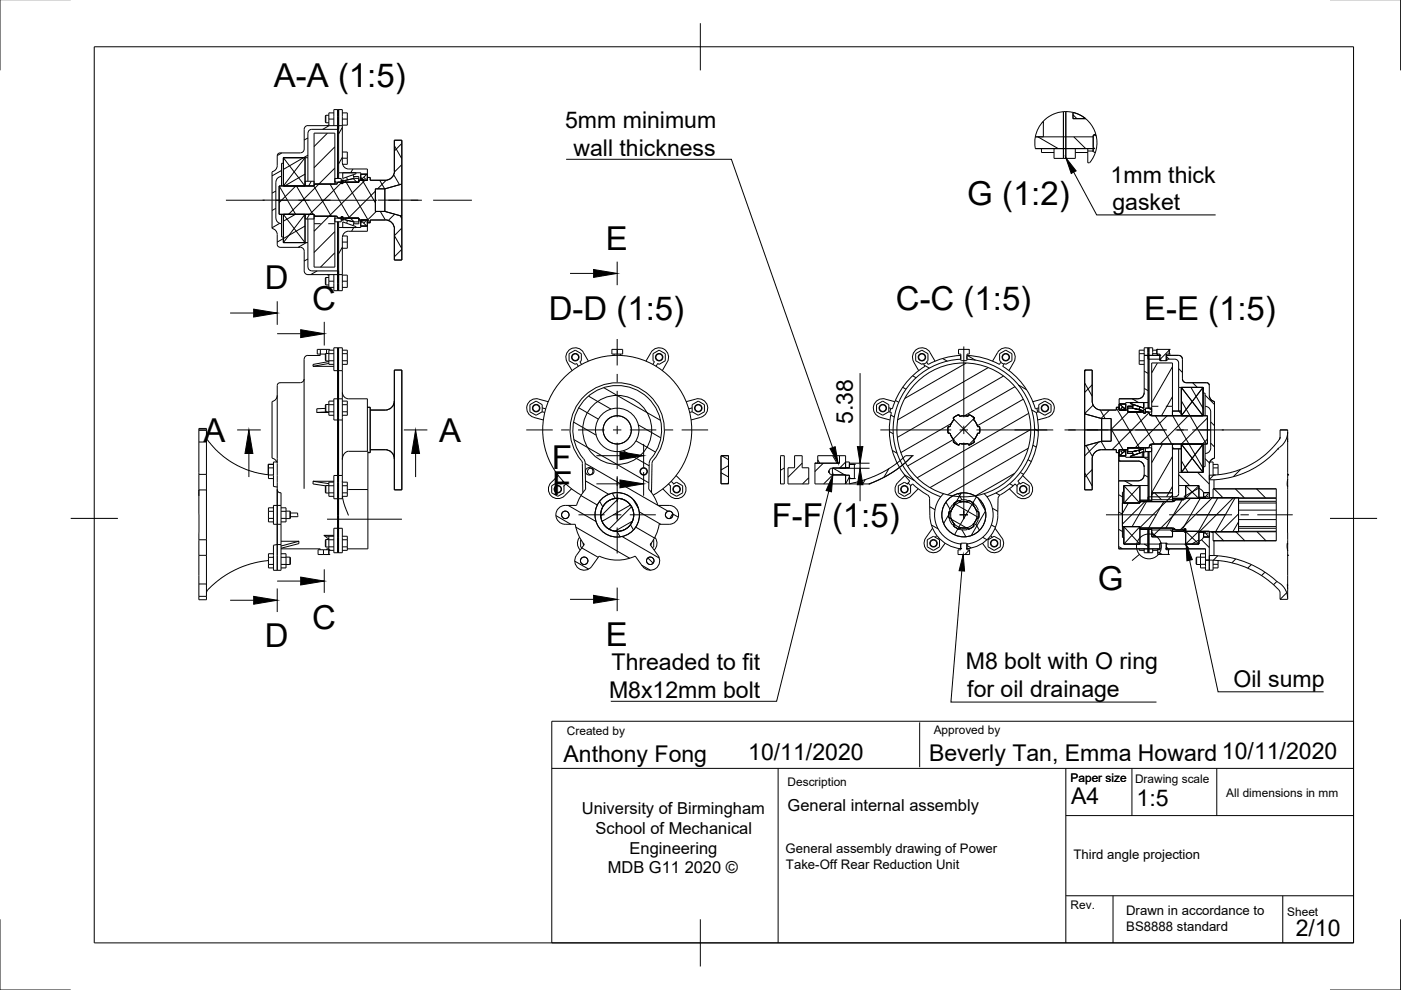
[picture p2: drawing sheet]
<svg xmlns="http://www.w3.org/2000/svg" width="297mm" height="210mm" viewBox="0 0 297 210" stroke-linecap="round" stroke-linejoin="round" font-family="sans-serif">
<!-- layer: Visible -->
<g fill="none" stroke="#000" stroke-width=".21">
<path d="M58.5 38.6v7.6M59.7 37.4v2M59.7 37.4a1.2 1.2 0 0 0-1.2 1.2M60.1 34.6h-.4v2.8M63.7 32.4h-4.3a.6 .6 0 0 0-.6 .6v2.1a1.36 1.36 0 0 1-1.1 1.3v12a1.32 1.32 0 0 1 1.1 1.3v2.1a.6 .6 0 0 0 .6 .6h4.3a.79 .79 0 0 1 .8 .8M64.7 38.4h1.9M64.7 33.4v6M65.3 33.4v5M65.3 26.6h7.3M65.3 28.2v5.2M65.3 33.4h-5.2v6M65.3 26.6a.79 .79 0 0 0-.8 .8v4.2a.79 .79 0 0 1-.8 .8"/>
<path d="M66.6 39.1h.1M66.8 39l-.2 .2M69.1 24.4v1.6M69.1 24.4h.6M69.1 26h.6M69.7 25.2h1.1M69.8 26.5l-.5 .1M70.8 26.6v-3.4h1.8v11.3M70.8 23.9h-1.1l.1 2.6M71 39v-10.8h-4.4v11.2h-7.4v6h7.4v11.2h4.4v-10.8M71 38.6h1.3M71 37.8h1.3v1.1h.4v-.7"/>
<path d="M71.5 38.9l-4.9 .1M71.6 23.2v14.6M71.7 38.6l-.2 .3M71.8 23.2v13.4M71.8 36.6v1.2M71.8 27.4h-5.7a.79 .79 0 0 0-.8 .8M71.8 36.6h4.7v1.6M72.3 38.2h.4M72.6 23.9h1v2.6h-1M72.6 32.2h1v2.6h-1M72.6 25.2h1M72.6 33.5h1"/>
<path d="M72.6 34.5a1.32 1.32 0 0 0 1.3 1.3M72.7 38.2h.1M72.7 38.4l2.4-.6h1v.8h-3.4M73.9 35.8h4v2.4h-1.8M76.5 36.9h1.4M83.6 36.3v-6.6h1.6v9.3M83.6 36.3a1.94 1.94 0 0 1-1.9 1.9h-3.2v-.6h-.6M85.2 39v6.8M85.2 39l-3.6 1M219.5 29h12.3M219.5 29l-.1 1 .1 1.5h12.7l-.4-.2M220.8 31.5v.8h2.7"/>
<path d="M221.2 25.7l-1.1 1.5-.6 1.8M223.5 31.5v2.1h4.5v-2.1M225.5 23.7l-2.1 .5-1.4 .8-.8 .7v3.3M225.5 23.7v9.9M226 23.7l1.5 .1M226 23.7v9.9M226 23.7h-.5M227.5 23.8v1.4h2.7l1.2 1.3 .9 2M227.5 23.8l1.4 .5 1.3 .9-1.3-.9zM228 32.3h2.6M230.6 31.5v3h.4M231.8 28.8h.1"/>
<path d="M231.8 28.8v3.2h-1.2M232 28.5h.1M232 28.5h.3M232 28.5l-.2 .3M232.3 28.5a6.6 6.6 0 0 1-1.3 6M58.5 46.2a1.2 1.2 0 0 0 1.2 1.2M59.7 45.4v2M59.7 47.4v2.8h.4M60.1 45.4v6h5.2M64.5 57.4a.79 .79 0 0 0 .8 .8h7.3M64.5 53.2v4.2M64.7 45.4v6"/>
<path d="M64.7 46.4h1.9M65.3 51.4v5.2a.79 .79 0 0 0 .8 .8M65.3 46.4v5M66.1 57.4h5.7M66.6 47.4h1.4M66.6 45.8h4.9M66.6 45.8h.1M66.6 45.6l.2 .2M69.1 58.8v1.6M69.1 58.8h.6M69.3 58.2l.5 .1M69.6 47.4h1.4"/>
<path d="M69.7 59.6h1.1M69.8 58.3l-.1 2.6h1.1M71 45.8h.1M71 46.2h1.3M71.5 45.8l.2 .4M71.6 47v14.6M71.8 48.2v13.4M71.8 47v1.2M72.3 46.6h.4M72.6 50.3v11.3h-1.8v-3.4M72.6 58.3h1v2.6h-1M72.6 51.3h1"/>
<path d="M72.6 59.6h1M72.6 50h1v2.6h-1M72.7 46.6h.1M72.7 46.2h3.4v.8h-1l-2.4-.5M72.7 46.6v-.7h-.4v1.1h-1.3M73.9 49a1.32 1.32 0 0 0-1.3 1.3M76.1 46.6h1.8v2.4h-4M76.5 46.6v1.6h-4.7M76.5 47.9h1.4M77.9 47.2h.6v-.6h3.2a1.94 1.94 0 0 1 1.9 2M81.6 40v4.8M81.6 44.8l3.6 1"/>
<path d="M81.6 40h-2v4.8h2M85.2 45.8v9.3h-1.6v-6.5M64.5 76.2v27.4M65.3 75.3a.79 .79 0 0 0-.8 .8M66.4 77.7h4.4M67.9 74.1v1.3h-2.6M69 75l.1 1.5M69.1 74.9v1.6M69.1 74.9l-.1 .1M69.1 74.9h.6M69.1 76.5h.6M69.1 60.4h.6"/>
<path d="M69.2 74.1v.8M69.7 76.7l-3.3 .6v.4M69.7 77.1l-3.3 .6M69.7 75h1.1M69.7 76.5h1.1M69.9 74.2v-.1h-2.6v1h1.7M70.8 73.7h1.8v4.9h-1.8zM70.8 74.2h-1.1v3.1h1.1M71.6 73.7v32M71.8 73.7v32M72.6 78.6v6M72.6 75h1"/>
<path d="M72.6 76.5h1M72.6 74.2h1v3.1h-1M83.6 78.5h1.6v25.4h-1.6zM122.9 76.7l.4 .6M123 76.7l.3-.2v-1.5l-1.3-.8-1.4 .8v1.5l1.4 .8 .3-.2 .3 .6M123.7 74.7l1.1 1.9M123.7 74.7a2 2 0 0 0-2.7-.7 2 2 0 0 0-.8 2.7l1.1 1.9M129.7 74.1h2.3v1h-2.3zM130.2 75.1v.3M130.9 74.1v1M131.6 75.1v.3M136.9 76.6a3.8 3.8 0 0 1 2.3-2.8 2 2 0 0 1 2.1 .7 2 2 0 0 1 .2 2.2l-1.1 1.9"/>
<path d="M138.4 77.3l.4-.6-.3-.2v-1.5l1.2-.8 1.4 .8v1.5l-1.4 .8-.3-.2-.3 .6M195.8 77.2l.3 .5a15.8 15.8 0 0 0-6.9 9M196.5 76.8l-.7 .4M196.5 76.8l-.1-.1 .3-.2v-1.5l-1.2-.8-1.4 .8v1.5l1.4 .8 .2-.2 .1 .1M198.2 76.6a3.7 3.7 0 0 0-2.2-2.8 2 2 0 0 0-2.1 .7 2 2 0 0 0-.2 2.2l1.1 1.9M203.2 74.1h2.3v1h-.5l-.1 1.4-1.2-.1v-1.3h-.5zM203.7 75.4h.1M203.7 76.2h.1M203.7 75.4a15.8 15.8 0 0 0-6.9 1.9l-.3-.5M203.7 76.2a15 15 0 0 0-14.2 12.8 15 15 0 0 0 10 16.3M205 76.2a15 15 0 0 1 14.2 12.8 15 15 0 0 1-10 16.3M205 75.4a15.8 15.8 0 0 1 6.9 1.9l.3-.5"/>
<path d="M211.5 74.7a2 2 0 0 1 2.7-.7 2 2 0 0 1 .8 2.7l-1.1 1.9M211.5 74.7l-1.1 1.9M212.2 76.8l.7 .4M212.2 76.7l-.3-.2v-1.5l1.3-.8 1.3 .8v1.5l-1.3 .8-.3-.2v.1M212.3 76.7l-.1 .1M212.9 77.2l-.3 .5a15.8 15.8 0 0 1 6.9 9M241.5 75h1.1M241.5 76.5h1.1M242.6 74.2h-1.1v3.1h1.1M242.6 75.3h3.3M243.4 73.7v11.7M243.4 76.2h2.5"/>
<path d="M243.6 73.7v12.8M244.4 75.3v-1.6h-1.8v9.5M244.4 75h.9M244.4 74.2h.9M245.3 74.1h.1M245.3 75.1h.1M245.3 75.1h.6v1.3M245.3 74.1h2.6M245.3 74.1v1M245.4 75.1v.2M245.9 76.2h.1M245.9 75.3h.1"/>
<path d="M245.9 76.4h.1M245.9 76.4l.1 .1M246 76.5h.1M246 76.5h1.2M247.2 76.5h.1M247.3 76.2h2l.6 .5v5.4M247.3 76.2h.1M247.3 75.3h.1M247.3 76.4h.1M247.3 75.3h2.6M247.3 76.4l-.1 .1M247.9 74.1h.1"/>
<path d="M247.9 75.1h.1M247.9 75.1h-.6v1.3M247.9 74.1v1M249.9 75.3l.5 .2 .3 .6v4.2M249.9 75.3a.79 .79 0 0 1 .8 .8M42.2 91.2v-.4h1.6v.4M42.2 93.7v6.9M42.2 91.2v2.5M42.2 91.2h.1M42.2 93.7h1.6M42.2 91.2h1.6M43.8 91.2v2.5"/>
<path d="M43.8 93.7v6.9M43.8 91.2h.1M43.8 92.6l.4 1 1.5 1.6 1.6 1.5 1.7 1.3 2.1 1.1 1.6 .6 2.1 .6 2.1 .4M56.9 99.2h1.1M57.9 98.5l-1-.1v2.3M58 98.5h-1.1v3h1.1M58.8 83.8a1.49 1.49 0 0 1-1.1 1.4v11.9a1.31 1.31 0 0 1 1 .8M58.8 98h-.8v5.1l.8 .2M64.5 80.3a.83 .83 0 0 1-.8 .8h-4.3a1.2 1.2 0 0 0-.6 1.6v21.1M67.2 87.5h2.5M69 86.6l-1.8 .1v.8M69.1 85.8v1.5"/>
<path d="M69.1 85.8h.6M69.1 87.3h.6M69.3 87.3l-2.1 .2M69.7 85.8h1.1M69.7 87.3h1.1M70.8 85h-1.1v3h1.1M72.6 97.4l.2-1 .8-.7h4.4v8.1M72.6 84.6v4.4M72.6 89v11.8M72.6 84.6h-1.8v4.4h1.8M72.6 85.8h1M72.6 87.3h1"/>
<path d="M72.6 85h1v3h-1M72.6 83.2a1.32 1.32 0 0 0 1.3 1.4M73.9 84.6h4v11.1M77.9 86.4h.6v9.6h-.5M78.5 95.3h3.2a1.94 1.94 0 0 1 1.9 2M83.6 85a1.94 1.94 0 0 1-1.9 1.9h-3.2M112.4 85.8l1.3-.8 1.3 .8v1.5l-1.3 .7-1.3-.7zM113.1 88.5l2.1 .5M114.9 87.3l.6 .2M115 86.5l.7 .2M116.2 85.2l-2-.6a2 2 0 0 0-2.5 1.4 2 2 0 0 0 1.5 2.5M123.5 98.2l.1 6.3"/>
<path d="M123.5 98.2v-.2a10.2 10.2 0 0 1 2.4-15.5 10.1 10.1 0 0 1 12.8 2.5 10.1 10.1 0 0 1-.4 13l-.1 .2M124.1 98.2l.1 5.6M137.6 98.2v5.5l1.1 1.6 .8 1.9M137.6 98.2l.1-.5a9.4 9.4 0 0 0-.1-13.2 9.4 9.4 0 0 0-13.1-.2 9.4 9.4 0 0 0-.6 13.1l.2 .8M138.2 98.2l-.1 6.3M145.5 85.2l2-.6a2 2 0 0 1 2.5 1.4 2 2 0 0 1-1.4 2.5l-2.1 .5M146.7 86.5l-.7 .2M146.7 85.8l1.3-.8 1.4 .8v1.5l-1.4 .7-1.3-.7zM146.8 87.3l-.6 .2M152.9 96.6h1.6v6h-1.6zM165.5 96.6h.8v6h-.8zM168.5 96.6h1.6v2.6h1.4v3.4h-4.4v-3.4h1.4z"/>
<path d="M172.8 98.2h.1M172.8 98.2v4.4h11.5M173.4 98.2v-1.6h5.9v2.7h-3.2l-.4 .6 .4 .7h3.2v2M178 96.6v1.6h-5.2M180.1 98.5h1M181.1 98.5h.1M181.1 98.5v3M185.8 85.8l1.4-.8 1.2 .8v1.5l-1.2 .7-1.4-.7zM188.4 87.3l.3 .1M188.4 86.5l.5 .1M188.7 87.4l.3 .1M188.9 86.6l.3 .1"/>
<path d="M188.9 86.6l-.2 .8M189 87.4a15.8 15.8 0 0 0 3.9 14.6l-.6 .6M189.7 85.2l-2-.6a2 2 0 0 0-2.5 1.4 2 2 0 0 0 1.4 2.5l2.1 .5M193.4 96.6h.1M193.4 96.6a23.5 23.5 0 0 1-9.1 6M193.4 96.6h-1.4l-3.1 2.5-2.7 1.5-2.6 1-3.5 1v-1.9l-3.6-.1 .1-1.4h3.5v-1.2h-.8M201 91.9l.4-.1 .4 .8 .5 .7-.2 .4M201 90.5h.4M201 90.4v1.4M202.1 88.6l.2 .4-.5 .6-.4 .8M202.1 93.7l1.2 .7 .2-.4 .9 .1 .8-.1 .2 .4 1.2-.7M202.1 88.6l1.2-.7 .2 .4 .9-.1 .8 .1 .2-.4 1.2 .7-.2 .4 .5 .6 .4 .8"/>
<path d="M207.3 90.5h.4M207.7 90.4v1.4l-.4 .1-.4 .7-.5 .7 .2 .4M219 85.2l2-.6a2 2 0 0 1 2.5 1.4 2 2 0 0 1-1.4 2.5l-2.1 .5M219.8 86.6l.2 .8M219.8 86.6l-.3 .1M220 87.4h-.3a15.8 15.8 0 0 1-3.9 14.6l.5 .6M220.2 86.5l-.4 .1M220.2 85.8l1.3-.8 1.3 .8v1.5l-1.3 .7-1.3-.7zM220.3 87.3l-.3 .1M230 94.5v9.4h1.6v-7a1.92 1.92 0 0 1 1.9-1.6h3.2v.7h.6M230 87.7v6.8M230 87.7l3.6 1"/>
<path d="M233.6 88.7v4.8M233.6 88.7h2v4.8h-2M233.6 93.5l-3.6 1M237.2 96v20.4h8.9l-.2-.1M237.2 96.4h.1M237.3 86.4h-.6v.5h-3.4l-.8-.2-.5-.5-.4-1v-6.7h-1.6v9.2M237.3 85.7h1.4M237.3 96.7h1.4M238.7 95.3v1.7h4.7M239.1 95.3h-1.8v2.5h4M241.3 97.8h.4l.5 .3 .4 1M241.3 84.6h-4v2.3h1.8"/>
<path d="M241.3 97.7a1.32 1.32 0 0 1 1.3 1.4M242.5 87.1l-2.4-.6h-1v.8h3.4M242.5 94.9v.9h.3v-.9M242.6 83.2a1.32 1.32 0 0 1-1.3 1.3M242.6 83.2l-.4 1-.9 .4M242.6 99.1v1.5M242.8 87.3h1.4M242.8 95.8h1.4M243.4 95.8v1.2M243.4 85.4v1.1M243.4 85.4h-4.7v1.5M243.4 97v5.9"/>
<path d="M243.5 87.3l.4 .7 .3 .2M243.6 95.8v10.3M243.8 94.4h.4M243.8 87.9h.4M244.2 94.1l-.1 .1a.49 .49 0 0 0-.4 .6l-.2 .1M244.2 88.2v-11.2h4.4v11.2M244.2 94.1v12.3M244.2 86.1h1.4M244.2 88.2h11.8v5.9h-11.8M244.2 94.9h-5.1v.9h1l2.4-.6M244.2 86.5h-1.4v1.1h-.3v-.8h.3M247.2 86.1h1.4"/>
<path d="M248.6 94.2h.1M248.6 88.1h.1M248.6 94.1v12.3M248.6 95.2h1.9M248.6 87.2h1.9M249.9 95.2v5M249.9 82.1v5.1M249.9 82.1h5.2v6.1M250.5 82.1v6.1M250.5 94.1v6.1M250.7 80.3l.2 .6 .6 .2M250.7 80.3a.79 .79 0 0 0 .8 .8"/>
<path d="M251.5 81.1h4.3M255.1 94.1v6.1h-5.2M255.1 83.3h.4v2.8M255.5 86.1l.8 .3 .4 .8v7.9l-.4 .8-.8 .3M255.5 94.1v2.1M255.5 86.1v2.1M255.5 96.2v2.7h-.4M255.8 81.1l.4 .2 .2 .3 .1 2.8 .5 .5 .5 .2M255.8 81.1a.6 .6 0 0 1 .6 .6M256.4 83.8a1.32 1.32 0 0 0 1.1 1.3M256.5 98h.7v2.7M257.2 98.5h1.1v2.2"/>
<path d="M257.2 99.2h1.1M257.5 97.1l-.7 .4-.4 .9v7.3h-5M257.5 85.1v12M257.5 97.1a1.32 1.32 0 0 0-1.1 1.3M270.9 95.2l-1.5 1.5-1.5 1.3-3.1 1.8-3.8 1.4-3.6 .5M270.9 95.2h.1M271.2 93.2l-1.2 1.5-1.7 1.7-1.7 1.3-2.4 1.3-3.5 1.3-2.4 .4h-1.9M271.4 92.6l-.2 .6M273 91.6l-.1 .9-.3 .9-.7 .9-1 .9M273 91.6v-.4h-1.6v1.6l-.2 .4M273 91.6v1.3M273 92.9v.6"/>
<path d="M273 93.5v7.2M273 92.9v.8v-.2M42.2 104.3h.1M42.2 104.3v.9M42.2 117.7v6.1M42.2 114.4v3.3M42.2 103.9v10.5M42.2 103.8v.1M42.2 103.8v.5M42.2 100.6v3.2M42.2 103.9h1.6M42.2 114.4h1.6"/>
<path d="M42.2 100.6h1.6M42.2 117.7h1.6M43.8 103.9v10.5M43.8 114.4v3.3M43.8 117.7v6.1M43.8 100.6v3.3M56.9 118.8l-3.6 .7-3.4 1.3-2.9 1.7-3 2.6M56.9 119.7h1.1M56.9 118.2h1.1M56.9 108.4h1.1M56.9 109.9h1.1M56.9 100.7h1.1"/>
<path d="M58 107.7h-1.1v3h1.1M58 117.4h-1.1v3h1.1M58.8 103.8l.3 .6 .5 .1v2.7M58.8 115.5l-.8 .1v5.3h1.6v-5.4M58.8 115.5v5.4M58.8 103.8v11.7M58.8 115.5h.8M59.6 107.2v4M59.6 111.2v4.3M59.6 107.2h-1.6v4h1.6M59.6 116.4h8.3v.2M59.6 114.8h3.8"/>
<path d="M59.6 119.7h1.9M59.6 117.4h1v3h-1M59.6 107.7h1v3h-1M59.6 108.4h1M59.6 109.9l1.9 .1M60.6 108.4h.9M61.5 118.1v1.6M61.5 108.4v1.6M61.5 118.1l-1.9 .1M61.6 108.8h1.5l.1 .8M61.6 109.6h1.5M63.4 114.8l-3.8 1"/>
<path d="M63.4 114.8v.4l-3.8 1M66.4 102v.6l2.6 .4M66.4 102l3.3 .5M66.4 102h4.4M68.6 116.6v1M68.7 113.5l.8 .6M69.1 102.9v1.6M69.1 114.4v1.6M69.1 102.9h.6M69.1 104.5h.6M69.1 114.4h.6M69.1 116h.6"/>
<path d="M69.4 114.1l.3 .1M69.7 116.6h.1M69.7 117.6h.1M69.7 116.4h-.4v.2M69.7 104.5h1.1M69.7 114.4h1.1M69.7 103h1.1M69.7 115.9h1.1M69.7 116.7h1.1M69.7 116.6h-2.3v1h2.3M70.8 100.8h1.8v4.9h-1.8zM70.8 112h1.8v5.2h-1.8z"/>
<path d="M70.8 113.5h-2.1l1 .2M70.8 102.2h-1.1v3h1.1M70.8 113.7h-1.1v3.9M71.6 105.8v11.4M71.6 105.7v.1M71.8 105.8v11.4M71.8 105.7v.1M72.6 102.1l1 .1v3h-1M72.6 104.5h1M72.6 114.4h1M72.6 103h1M72.6 115.9h1"/>
<path d="M72.6 113.7h1v3h-1M72.6 105.2l.4 1.7 .9 2.4M73.6 103.8h4.4M78 103.8v12.6h-4.4M116.9 102.3a2 2 0 0 0 0 2.8 2 2 0 0 0 2.8 0M118.4 100.8l-1.6 1.5M119 102.7l-.7-.5-1.3 .8v1.5l1.3 .7 1.3-.7v-1.5M119.4 102l-.5 .6M120 102.6l-.5 .5M121.2 103.6l-1.5 1.5M122.9 113.9l-.1 .1a2 2 0 0 0 .2 2.6M123.1 114.4v1.5l.3 .2"/>
<path d="M123.1 114.4h.1M123.6 115.1l.2 .5M123.7 115.3l.1 .2M124.2 103.7l-1.2 1.6-.8 1.9h-2.4a2 2 0 0 0-1.9 2 2 2 0 0 0 2 2h2.1l.8 2.5 1.1 1.7-1.7 2.3a2 2 0 0 0 .5 2.8 2 2 0 0 0 2.8-.4l1.5-2.2M127 117.9a9 9 0 0 0 7.7 0M137.8 115.5l1.7 2.2a2 2 0 0 1-.5 2.8 2 2 0 0 1-2.8-.4l-1.5-2.2M138 115.3l-.1 .2M138.1 115.1l-.1 .5M138.6 114.4v1.5l-.3 .2M138.6 104.9l-.1 .1M138.6 104.9a15.8 15.8 0 0 0 4.4-23.9 15.8 15.8 0 0 0-24.3 .1 15.8 15.8 0 0 0 4.5 23.9M138.8 113.9l.1 .1a2 2 0 0 1-.2 2.6"/>
<path d="M139.5 107.2h2.4M139.7 111.2h2.2M139.8 111.2l-.6 1.9-1.4 2.3M140.5 103.6l1.5 1.5M141.7 102.6l.5 .5M141.9 107.2a2 2 0 0 1 2 2 2 2 0 0 1-2 2M142.3 102l.6 .6M142.7 102.7l.7-.5 1.3 .8v1.5l-1.3 .7-1.3-.7v-1.5M143.3 100.8l1.6 1.5M144.9 102.3a2 2 0 0 1 0 2.8 2 2 0 0 1-2.9 0M180.1 101.5h1M181.1 101.5h.1"/>
<path d="M184.3 102.6h.1M191.9 100.8l-1.6 1.5a2 2 0 0 0 0 2.9 2 2 0 0 0 2.9 0l1.5-1.6M192.5 102.7l-.8-.5-1.2 .8v1.5l1.2 .8 1.4-.8v-1.5M192.5 102.4l.6 .6M193 103.1l.5-.5 2.5 2a1.39 1.39 0 0 1 1.1 1.2M196.6 114.4l1.3-.7 1.3 .7v1.5l-1.3 .8-1.3-.8zM197.1 105.8l.2 4.8 .6 1.8 .7 1.1M197.7 112l-1.4 2a2 2 0 0 0 .5 2.8 2 2 0 0 0 2.7-.4M198.6 113.6a7.5 7.5 0 0 0 5.2 2.7h-.1M198.6 113.6l-.3 .3M198.6 113.5v.1M199.1 114.1l-.1 .2"/>
<path d="M199.5 105.3a6.2 6.2 0 0 0 4.2 10M200.1 104.7l-.6 .6M200.4 115.2l-.9 1.2M201.3 110.1l.7 1.2 .4-.2M201.3 108.2l.4 .2v1.5l-.4 .2M202 107l.4 .2M202 107l-.7 1.2M202.4 111.1l1.2 .8 .1 .4h1.4M202.4 111.2l-.2 .3 1.2 .7 .2-.3h1.5M202.4 107.2l-.8 1.3h-.4l-.1 .7 .1 .7h.4l.8 1.3M203.6 106.5l-.2-.4-.6 .3-.6 .4 .2 .4M203.6 106v.5"/>
<path d="M203.7 106.4l-1.3 .8M203.7 115.3h.1M203.7 116.3h.1M203.7 115.3h1.3v1.3h.6v1h-2.5v-1h.6zM205 116.3h-.1M205 115.3h.1M205 116.3h.1M205 106v.5M205 111.9v.4M205.1 106.4l1.3 .8 .3-.2M205.1 106h-1.4M205.1 106.5l.2-.4 1.2 .7-.2 .4 .8 1.3"/>
<path d="M205.1 106.5h-1.5M206.7 107l.7 1.2M207.1 108.5h.4l.1 .7-.1 .7h-.4M207.1 109.9l-.8 1.3 .2 .3-1.2 .7-.2-.3M207.4 108.2l-.3 .2v1.5l.3 .2M207.4 110.1l-.7 1.2-.4-.2-1.2 .8M208.7 104.7a6.2 6.2 0 0 1 1.5 6.5 6.2 6.2 0 0 1-5.2 4.1M209.5 114.4l1.3-.7 1.3 .7v1.5l-1.3 .8-1.3-.8zM209.5 114.1l.2 .2M210.1 113.5v.1M210.1 113.6a7.4 7.4 0 0 1-5.2 2.7M210.1 113.6l.3 .3"/>
<path d="M211 112l1.4 2a2 2 0 0 1-.4 2.8 2 2 0 0 1-2.8-.4l-.9-1.2M215.2 102.6l.5 .5M215.2 102.6l-2.5 2a1.39 1.39 0 0 0-1.1 1.2l-.2 4.8-.6 1.8-.7 1.1M216.2 102.4l-.6 .6M216.2 102.7l.7-.5 1.3 .8v1.5l-1.3 .8-1.3-.8v-1.5M216.8 100.8l1.6 1.5a2 2 0 0 1 0 2.9 2 2 0 0 1-2.9 0l-1.5-1.6M237.2 102h4.1M238 111.6h3.7v3.8M238.3 111.6v3.8h7.6M238.3 104.3h-.3v9.7h.3M241.5 116.4v.3h1.1M241.7 112h7.1l.4 .4"/>
<path d="M241.7 112.3h2.5M241.7 106.1h2.5M241.7 102.9v3.8h-3.7M242.6 100.6a1.32 1.32 0 0 1-1.3 1.4M242.6 100.6l-.4 1-.9 .4M242.6 116.4v.8h1.8v-.8M243.4 112.3v4.9M243.4 102.9v3.2v-.8h6.1l.4-.5v-1.9M243.4 102.9h-5.1v3.8M243.6 112.3v4.9M244.2 104.5h4.4M244.2 112v1.8h4.4v-1.8"/>
<path d="M244.2 112.4h6.8v.3h-2.4M244.4 116.7h1M245.4 116.4v1.2h2.3M245.9 115.3h.1M245.9 115.3v1.3h-.5M246 115.2h.1M246 115.2h1.2M246 115.2l-.1 .1M247.2 115.2h.1M247.2 115.2l.1 .1M247.3 116.3l-.2 .1h8.5v4.5h1.6v-2.1M247.3 115.3h.1"/>
<path d="M247.3 115.3v1.3h.4M247.7 117.6h.1M247.7 116.6h.1M247.7 116.6v1M248.6 105.7h2.4v.3h-6.8M248.6 112.3h.1M248.6 106h.1M248.6 112.2h.5M248.6 106.1h.5M249.2 106l-.5 .4h-7M249.9 102.9h4.3v2.8M249.9 100.2v2.7"/>
<path d="M251 112.6h.1M251.4 112.7h5v8.2M251.4 102.9v2.9h-.4M251.4 105.1h-.3v.7M251.4 112.8h-.3v-.7h.3v3.3M253.7 118.1v1.6M253.7 119.7h.8M253.7 118.1h1.9M254.2 103.6l.6 .3 .4 .6M254.2 112.7v2.7h-6.9M254.2 112.9h1M254.2 105.4h1"/>
<path d="M254.5 119.6h1.1M255.2 113.8l-.4 .6-.6 .4M255.2 104.5h1.2M255.2 113.8h1.2M255.2 104.5v1.2M255.2 112.7v1.1M255.6 118.8h1.8l2.8 .3 3.7 1.1 3.7 1.9 2.4 1.9a3.1 3.1 0 0 1 1.4 1.5v1.6h1.6v-.2M255.6 117.4h-1.1v3h1.1M256.4 105.6h14.2M256.4 112.7h14.2M256.4 117.8h1M256.4 101.7h1"/>
<path d="M256.8 112.7l.4 .2M257.2 105.4l-.4 .2M257.2 100.7h.5M257.2 105.6v-2h13.4v2M257.2 112.7v2h13.4v-2M257.2 119.6h1.1M257.4 117.8l2.5 .2 2.7 .7 2.5 .9 2.4 1.3 4.4 3.3 .8 1.2 .3 1.5M257.4 101.7v1.9M257.4 114.7v3.1M258.3 118.8v1.6h-1.1M262.6 112h8M262.6 112.6h8"/>
<path d="M262.6 111.6h8M262.6 110.2h8M262.6 108.2h8M262.6 106.7h8M262.6 106.3h8M262.6 105.7h8M262.6 105.6v7.1M270.6 105.6v.1M270.6 105.7v.6M270.6 106.7v1.5M270.6 108.2v2M270.6 110.2v1.4"/>
<path d="M270.6 112v.6M270.6 112.6v.1M270.6 106.3v.4M270.6 111.6v.4M273 117.6v6.6M273 116.8v.8M273 115.4l-.1-.2 .1 1.6M273 103v12.4M273 101.5v1.6v-.1M273 100.7v.8M273 100.7h.1M273 100.6v.1"/>
<path d="M273 101.5v1.5M273 117.6v.1M273 115.4v1.4M273 100.6h.1M273 117.7h.1M42.2 126.4v.8h1.6v-.8M42.2 123.8v2.6M42.2 123.8h1.6M42.2 126.4h1.6M43.8 123.8v2.6M44.1 125.1l-.3 .7M273 125v1.9"/>
<path d="M273 124.2v-.3v1.1M273 124.2v.8"/>
<circle cx="122" cy="75.7" r=".79"/>
<circle cx="122" cy="75.7" r=".69"/>
<circle cx="139.8" cy="75.7" r=".69"/>
<circle cx="139.8" cy="75.7" r=".79"/>
<circle cx="195.5" cy="75.7" r=".79"/>
<circle cx="195.5" cy="75.7" r=".69"/>
<circle cx="213.2" cy="75.7" r=".69"/>
<circle cx="213.2" cy="75.7" r=".79"/>
<circle cx="113.7" cy="86.5" r=".79"/>
<circle cx="113.7" cy="86.5" r=".69"/>
<circle cx="124.9" cy="99.9" r=".79"/>
<circle cx="125.3" cy="100" r=".69"/>
<circle cx="130.9" cy="91.1" r="7.3"/>
<circle cx="130.9" cy="91.1" r="3"/>
<circle cx="130.9" cy="91.1" r="4.6"/>
<circle cx="136.5" cy="100" r=".79"/>
<circle cx="136.5" cy="100" r=".69"/>
<circle cx="148.1" cy="86.5" r=".69"/>
<circle cx="148.1" cy="86.5" r=".79"/>
<circle cx="187.2" cy="86.5" r=".79"/>
<circle cx="187.2" cy="86.5" r=".69"/>
<circle cx="204.4" cy="91.1" r="14.2"/>
<circle cx="221.5" cy="86.5" r=".69"/>
<circle cx="221.5" cy="86.5" r=".79"/>
<circle cx="118.3" cy="103.7" r=".79"/>
<circle cx="118.3" cy="103.7" r=".69"/>
<circle cx="119.9" cy="109.2" r=".79"/>
<circle cx="123.9" cy="118.9" r=".79"/>
<circle cx="130.9" cy="109.2" r="4.7"/>
<circle cx="130.9" cy="109.2" r="3.5"/>
<circle cx="137.9" cy="118.9" r=".79"/>
<circle cx="141.9" cy="109.2" r=".79"/>
<circle cx="143.5" cy="103.7" r=".69"/>
<circle cx="143.5" cy="103.7" r=".79"/>
<circle cx="191.8" cy="103.7" r=".79"/>
<circle cx="191.8" cy="103.7" r=".69"/>
<circle cx="197.9" cy="115.2" r=".79"/>
<circle cx="197.9" cy="115.2" r=".69"/>
<circle cx="204.4" cy="109.2" r="4.7"/>
<circle cx="210.8" cy="115.2" r=".69"/>
<circle cx="210.8" cy="115.2" r=".79"/>
<circle cx="216.9" cy="103.7" r=".69"/>
<circle cx="216.9" cy="103.7" r=".79"/>
</g>
<!-- layer: Reference -->
<g fill="none" stroke="#000" stroke-width=".21">
<path d="M60.1 33.4v6M60.1 33.4l4.6 6M60.1 39.4h4.6M60.1 33.4h4.6M64.7 33.4l-4.6 6M64.7 33.4v6M73.5 37.5l.2 .7M74.9 37.1l-1.4 .4M74.9 37.1l.2 .7-1.4 .4M74.9 37.1l.6-.3v-.2h-2.8v1.2l.8-.3M75 37.4h1.1v1.2h-2.8v-.4h.4M76.5 36.9h1.4v1.3h-1.4z"/>
<path d="M76.6 38.1h.5M76.6 37.6v.5M77.1 37.6l.4 .4M77.7 37.1l-1.1 1M47.9 42.5h8.2M58.5 42.5h2.4M60.1 45.4v6M60.1 45.4h4.6M60.1 51.4h4.6M60.1 45.4l4.6 6M63.3 42.5h2.3M64.7 45.4v6"/>
<path d="M64.7 45.4l-4.6 6M68 42.5h11.9M73.5 47.3l-.8-.3v1.3h2.8v-.3l-.6-.2M73.5 47.3l1.4 .5M73.7 46.7l-.4-.1v-.4h2.8v1.2h-1.1M73.7 46.7l1.4 .4-.2 .7M73.7 46.7l-.2 .6M76.5 46.6h1.4v1.3h-1.4zM76.6 46.8v.5M76.6 46.8l1.1 1M76.6 46.8h.5M77.5 46.9l-.4 .4"/>
<path d="M82.3 42.5h2.4M87.1 42.5h2.4M91.8 42.5h8.3M215.1 91.2h8.2M225.7 91.2h2.4M230.5 91.2h2.3M235.2 91.2h11.9M237.3 85.7h1.4v1.2h-1.4zM237.3 95.3h1.4v1.4h-1.4zM237.5 85.8l1.1 1M237.6 95.6l.4 .4M238 86.8h.6"/>
<path d="M238 86.3l-.4 .4M238 95.5h.6M238.6 86.3v.5M238.6 95.5v.5M238.6 95.5l-1.1 1M240.2 86.1h-1.1v1.2h3.4v-.2l-.6-.2M240.3 85.8l-.6-.3v-.2h2.8v1.2l-.8-.3M240.3 85.8l1.4 .4M240.3 85.8l-.2 .7 1.4 .4M241.5 95.5l.2 .5M241.5 95.5l-1.4 .3 .2 .7M241.5 86.9h.4"/>
<path d="M241.7 96l.8-.2v1.2h-2.8v-.3l.6-.2M241.7 96l-1.4 .5M241.7 86.2l-.2 .7M241.9 95.3l-.4 .2M241.9 95.3l.6-.1v-.3h-3.4v1.3h1.1M241.9 86.9v.4M241.9 94.9v.4M242.2 95.9v1.1M249.5 91.2h2.4M250.4 82.1v6.1M250.4 94.2v6M250.4 94.2h4.7"/>
<path d="M250.4 94.2l4.7 6M250.4 82.1l4.7 6.1M250.4 82.1h4.7M250.4 88.2h4.7M250.5 94.2v6l4.6-6M254.3 91.2h2.3M255.1 94.2l-4.7 6M255.1 82.1v6.1M255.1 94.2v6M255.1 82.1l-4.7 6.1M255.1 82.1l-4.6 6.1v-6.1l4.6 6.1M259 91.2h8.3"/>
<path d="M238.3 103v3.7M238.3 111.7v3.7M238.3 103l3.4 3.7M238.3 106.7h3.4M238.3 103h3.4M238.3 111.7h3.4M238.3 111.7l3.4 3.7M238.3 115.4h3.4M241.7 103v3.7M241.7 111.7v3.7M241.7 103l-3.4 3.7M241.7 111.7l-3.4 3.7"/>
<path d="M250.4 100.2h4.7M251.4 103h2.8M251.4 115.4h2.8M251.4 112.7l2.8 2.7M251.4 112.7h2.7l-2.7 2.7M251.4 103v2.7M251.4 112.7v2.7M251.4 103l2.7 2.7M254.2 103v2.7h-2.8M254.2 112.7v2.7M254.2 103l-2.8 2.7M255.2 112.7h1.2v1.2h-1.2z"/>
<path d="M255.2 104.5h1.2v1.2h-1.2zM255.4 112.8l.8 .9M255.4 112.8h.4M255.4 105.1v.4M255.4 112.8v.4M255.4 105.5h.4M255.8 105.1l.3 .3M256.1 112.9l-.3 .3M256.2 104.7l-.8 .8"/>
</g>
<!-- layer: Border -->
<path d="M0 -.1v15M297 -.1v15M20 9.9h267v190h-267zM148.5 4.9v10M15 109.9h10M282 109.9h10M0 194.9v15h15M148.5 194.9v10M297 194.9v15h-15" fill="none" stroke="#000" stroke-width=".21"/>
<!-- layer: TitleBlock -->
<path d="M117 152.9h170v47h-170zM195 153.2v9.5M117 162.9h170M165 162.9v37M226 172.9h61M226 162.9v37M240 162.9v10M258 162.9v10M226 189.9h61M236 189.9v10M272 189.9v10" fill="none" stroke="#000" stroke-width=".21"/>
<!-- layer: Center Lines -->
<g fill="none" stroke="#000" stroke-width=".21">
<path d="M55.7 42.4h14.4M80.1 42.4h8.6M130.9 71.9v5.6M130.9 79.3v1.8M204.3 73.5v15M111.6 91.2h5.6M119 91.2h1.8M122.6 91.2h5.6M130 91.2h1.7M130.9 82.9v5.6M130.9 90.3v1.7M130.9 93.8v5.7"/>
<path d="M133.5 91.2h5.6M140.9 91.2h1.8M144.5 91.2h5.6M186.6 91.2h15.1M203.5 91.2h1.7M204.3 90.3v1.7M204.3 93.8v16.3M207 91.2h15M226.5 91.2h13.7M240.7 91.2h6.7M249.2 91.2h1.8M252.8 91.2h6.7"/>
<path d="M69.3 110.1h15.9M122.7 109.1h5.5M130 109.1h1.7M130.9 101v9.4M130.9 111.8v5.6M133.5 109.1h5.5M203.5 109.1h1.7M234.5 109.1h10.7M247.9 109.1h13.3M263 109.1h1.8M266.6 109.1h7.5"/>
</g>
<!-- layer: Hatching -->
<g fill="none" stroke="#000" stroke-width=".21">
<path d="M59.2 39.4l3.5 6-2.6 1.5M59.7 36.1l-2 1.2M59.7 32.4l-.9 .6M62.7 39.4l-3.5 3.6M62.9 39.4l3.4 6M64.7 36.9l-4.4 2.5M65.3 29.2l-.8 .5M65.3 32.9l-5.2 3M66 38.4l-.6 1M66.5 39.4l3.7 6.4M69.4 28.3l-2.8 2.8M69.8 26.6l-1.4 .8"/>
<path d="M70 39l4.1 7.2M71 31.2l-4.4 4.4M71 35.7l-9.8 9.7M71 38.5l.2 .1M72.6 27l-.8 1.4M72.6 33.4l-.8 1.4M72.7 38.4l-7 7M73.4 38.6l5 8.6M74.8 35.8l-.4 .8M74.9 37.9l.8 .7M76.5 37.8l.8 .4M76.8 38.2l2.8 4.8"/>
<path d="M77.4 38.2l-10.8 10.8M77.9 36.9h.1M78 37.6l-.1 .1M80.5 38.2l1.1 1.8M81.9 38.2l-1.8 1.8M83.5 37l1.2 2.2M83.6 30.9l1.6 2.7M85.2 30.4l-1.6 1.6M85.2 34.9l-1.6 1.6M220 29l4.4 2.5M221 25.9l.2 .1M227.5 24.4l.8 .8"/>
<path d="M227.7 29l2.5 2.5M229.9 24.9l-.3 .3M231.6 32l.6 .4M232 28.6l.4 .2M58.5 40.5l-.8 .5M58.5 44.2l-.8 .4M59.3 47.4l-1.6 .9M64.7 47.9l-5.9 3.4M64.9 51.4l-1.7 1M65.3 54.9l-.8 .5M65.6 45.4l-.6 1M67.2 57.4l-1.3 .8"/>
<path d="M71 49.1l-4.4 4.4M71 53.6l-3 3M72.6 52.4l-.8 1.4M74.3 46.2l.8 .9M75 48.2l-.5 .8M79.6 40.5l-5.7 5.7M79.8 44.8l-1.9 1.9M80.6 44.8l1.1 1.8M83.6 49.9l1.6 2.8M83.7 45.4l-1.4 1.4M84.8 45.8l.4 .5M85.2 48.4l-1.6 1.6"/>
<path d="M85.2 52.9l-1.6 1.6M193.5 79.7l.7 .4M196 77.4l1.1 .7M199.9 76l1 .6M204.9 77l-13.1 7.5M205.1 75.4l1.7 1M205.4 74.1l.1 .1M209.5 77.9l-19.2 11.1M212.8 79.7l-22.6 13M230.2 78.5l-.2 .2M242.6 78.7l.8 .5M243.2 75.4l.2 .1"/>
<path d="M245.4 77l-1.2 2M247.3 75.5l.6 .7M247.9 74.2l-2 2M248.6 77.8l-4.4 7.6M249.9 78.2l.8 .8M121.6 89.5l4.8 2.8M121.7 93.2l15.9 9.2M122.7 86.5l4.2 2.4M124.1 98.2l17.5 10.2M124.8 84l4.8 2.8M128 82.2l12 6.9M132.1 95.6l5.5 3.2"/>
<path d="M134.8 93.5l4.2 2.4M135.3 90.1l4.8 2.7M153 96.6l1.5 .9M154.5 98.7l-1.6 .9M166.3 99.2l-.8 .5M170.1 98.2l-3 3M173.4 97.5l.4 .7M174.6 98.2l-1.8 1.8M176.5 99.2l2.7 1.5M176.6 96.6l.9 1.6M179.3 98l-1.3 1.3M188.5 99.3l-1.1 1.9"/>
<path d="M188.6 91.5l.8 .5M188.9 88l.7 .4M189.2 95.5l1 .6M189.8 84.9l.7 .4M191.4 82.1l.7 .4M201.7 89.8l-10.7 6.2M202.1 93.2l-9.7 5.6M202.2 88.9l4.3 4.3M202.2 88.5l-.1 .1M202.2 93.4l1 1M206.1 88.2l.5 .5M206.6 88.6l-4.5 4.5"/>
<path d="M206.8 92.9l-1.4 1.4M215.2 82l-10.7 6.2M215.9 81.6l1.7 1M217 84.6l-9.8 5.7M218 97.5l.7 .4M218 95.1l-17.1 9.8M218.1 87.6l-23.7 13.7M218.5 91.1l-21.3 12.3M218.7 86.9l1 .6M219 94.4l.7 .4M219.3 90.9l.8 .5M230 87.6l.1 .2"/>
<path d="M230 81.3l1.6 2.7M230.3 94.5l1.3 2.3M231.6 81.6l-1.6 1.6M231.6 99.6l-1.6 1.5M231.8 85.9l-1.8 1.8M232.9 93.8l-2.9 2.8M233.3 86.9l1 1.9M233.4 93.6l1.1 1.7M235.2 87l-1.8 1.7M235.6 90.9l2.5 4.4M236.7 86.5l4.9 8.4M237.3 97.6l.2 .2"/>
<path d="M238.7 86.8l-.3 .2M239.3 87.3l-3.7 3.8M240.1 84.6l1.3 .8M240.9 87.3l3.9 6.9M242.5 97l.9 .5M242.6 82.4l.8 .4M243.5 86.6l.7 .3M243.6 87.5l-7.8 7.8M245 88.2l3.4 6M246.5 94.2l-2.3 3.9M247.5 88.2l-6.8 6.7M248.6 84.1l-2.3 4.1"/>
<path d="M248.6 96.8l-4.4 7.6M248.6 94.8l.3 .4M248.6 88.2l6.5 11.1M249.9 87.2l.6 .5M250.5 97.7l1.4 2.5M250.5 85l5.3 9.2M251.9 88.2l-5.9 6M252.5 82.2l2.6 4.4M252.9 81.2l1 1M255.5 97.2l.9 1M255.5 83.8l2 2M256 88.2h.1"/>
<path d="M256 93.1l-1.1 1.1M256 88.6l-5.6 5.6M256.7 94l.8 .8M256.7 89.5l.8 .7M263.1 99.5l-1.6 1.6M271.4 91.2h.1M117.9 109.3l3.1 1.9M120.5 107.2l5.9 3.4M121.9 119l2.9 1.7M122.1 111.8l11.4 6.6M123.2 105.1l3.4 2M123.4 116.2l3.4 2"/>
<path d="M124.1 102l5 2.8M127.1 106.3l.7 1.2M129.8 104.6l.7 1.1M130.8 112.7l.7 1.1M131.2 105.7l-3.8 3.8M131.9 113.7l7.9 4.6M133.7 107.1l-6.1 3.4M133.7 111.2l.6 1.1M133.9 107.4l-4.8 4.8M134.1 110.5l-3.7 2.1M134.2 105.9l1.2 2M134.8 111.8l3.9 2.3"/>
<path d="M135.5 108.5l4.6 2.7M136.1 119.8l1.8 1.1M137.4 118.3l1.1 1.1M142.6 108.9l-.6 1M142.6 109l1.2 .6M152.9 100.2l1.6 .9M154.5 102.4l-.3 .1M171.5 101.3l-1.3 1.3M176.6 100.6l-2 2M179.3 102.5l-.2 .1M180.1 101.2l-.8 1.4M180.1 101.3l.3 .2"/>
<path d="M183.5 101.7l-.6 .9M191.7 100.7l2.2 1.2M197.1 107.4l1.1 .7M197.5 111.3l1.4 .8M200.6 106.5l.8 1.4M201.2 109.8h.1M201.7 110.1l3.2 1.8M202.3 106.7l5.2 3M203.2 104.6l.7 1.4M203.8 104.5l-3.7 6.5M203.9 112.3l.9 1.5M205 115.6l.9 .6"/>
<path d="M205.3 112.1l.1 .1M205.6 116.6l-1 1M206.9 111.1l.8 1.3M207 105.3l-4.6 8.1M207.4 105.7l1.5 2.6M208.3 113.9l1 .5M208.9 108.3l-3 5.2M210.2 111.3l.9 .5M210.4 107.8l1.2 .6M211.1 104.5l.9 .5M214.1 102.6l.7 .4M215.2 100.3l-8.3 4.8"/>
<path d="M216.3 100.2l.7 .4M230 100.3l1.6 2.8M237.2 115.9l.8 .4M237.2 112.2l.8 .5M237.2 108.6l.8 .4M237.2 104.9l.8 .5M238.4 102l1.8 .9M239.2 106.7l-1.2 2.1M242.6 115.4l.8 .4M242.6 100.7l.8 .4M242.7 106.4l-4.7 4.7M243.2 106.1l-3.2 5.5"/>
<path d="M244.2 112.9l.9 .9M244.6 104.5l-.4 .4M244.8 104.5l1.5 1.5M245.4 117l1 .6M246.7 106.4l-3.4 5.9M247.3 116l.4 .3M248.2 112.4l.4 .4M248.6 105l-6.9 6.9M248.6 103.2l-1.3 2.1M249.9 100.6l2.3 2.3M250.4 105.7l.3 .3M250.6 106l-3.4 6"/>
<path d="M251.2 115.4l1 .9M252.4 105.7l-8.1 8.1M253.9 100.2l2.5 2.4M254.2 103.5l-2.8 1.6M254.2 114.5l-1.5 .9M254.5 105.7l-3.9 6.7M254.7 114.4l1.7 1.7M255 105.5l.1 .2M257 105.6l-6.8 6.8M257.3 100.7l-.9 1M257.4 103.6l1.9 2M257.5 112.7l1.9 2"/>
<path d="M258.2 117.8l-.9 1M258.2 105.6l-4.1 7.1M261.5 105.6l-7.1 7.1M261.9 105.6l-4.2 7.1M261.9 103.6l1.9 2M262 118.5l-.8 .8M262 112.7l1.9 2M262.6 109l-3.8 3.7M262.6 110.7l-1.2 2M265.3 119.7l-.8 .8M266.4 103.6l1.9 2M266.5 112.7l1.9 2"/>
<path d="M268.2 121.3l-.7 .7M270.7 123.3l-.7 .7M272.8 125.7l-1.4 1.4"/>
</g>
<!-- layer: Annotations -->
<g fill="none" stroke="#000" stroke-width=".21">
<path d="M120 33.8h35.1l21.4 61.1M227.6 36.5l4.9 9.1h25.2M120.9 58h5M130.9 55.5v5M48.8 66.4h5M58.8 70.8h5M58.8 63.9v5M68.7 68.2v5.1M50.3 91.2h5M52.8 96.2v4.9M85.6 91.2h5M88.1 96.2v4.9"/>
<path d="M126.4 96.6h5M136.5 94.1v5M126.4 102.6h5M136.5 100.1v5M175.7 104.1l-11 44.6h-35.2M241.6 117.6l-1.6 1.3M252.2 118.8l6.1 27.9h22.3M48.8 127.3h5M58.8 123.2h5M58.8 124.8v5M68.7 120.7v5M120.9 127.1h5"/>
<path d="M130.9 124.6v5M203.9 121l-2.3 27.9h43.6"/>
<circle cx="243.6" cy="115.8" r="2.64"/>
</g>
<g fill="#000" stroke="#000" stroke-width=".21">
<path d="M226 33.4l2.2 2.8-1.1 .6zM125.9 57.1l5 .9-5 .8zM53.8 65.5l5 .9-5 .8zM63.8 69.9l4.9 .9-4.9 .8zM52.8 91.2l.8 5h-1.7zM88.1 91.2l.8 5h-1.6zM131.4 95.8l5.1 .8-5.1 .9zM176 95.1l1.1-.4 .6 3.5zM131.4 101.8l5.1 .8-5.1 .8zM176.6 100.7l-.3 3.6-1.1-.3zM251.5 115.4l1.3 3.3-1.1 .2zM53.8 126.4l5 .9-5 .8z"/>
<path d="M63.8 122.4l4.9 .8-4.9 .8zM125.9 126.2l5 .9-5 .8zM204.2 117.6l.3 3.5-1.2-.1z"/>
</g>
<!-- layer: Dimensions -->
<path d="M182.4 79.1v15.6M178.1 99.3h6.3M180 98.2h4.4M182.4 98.2v1.1M182.4 102.8v3.5" fill="none" stroke="#000" stroke-width=".21"/>
<path d="M181.8 94.7h1.1l-.5 3.5zM182.4 99.3l.5 3.5h-1.1z" fill="#000" stroke="#000" stroke-width=".21"/>
<g font-size="7">
<text x="58.1" y="18.5">A-A (1:5)</text>
<text x="205.1" y="43.5">G (1:2)</text>
<text x="128.4" y="53">E</text>
<text x="56.2" y="61.4">D</text>
<text x="66.2" y="65.7">C</text>
<text x="189.9" y="65.8">C-C (1:5)</text>
<text x="116.4" y="67.7">D-D (1:5)</text>
<text x="242.6" y="67.9">E-E (1:5)</text>
<text x="43.1" y="93.7">A</text>
<text x="93.1" y="93.7">A</text>
<text x="117" y="99.5">F</text>
<text x="117.1" y="105">F</text>
<text x="163.6" y="111.7">F-F (1:5)</text>
<text x="232.7" y="125.2">G</text>
<text x="56.2" y="137.3">D</text>
<text x="66.2" y="133.3">C</text>
<text x="128.4" y="137.1">E</text>
</g>
<g font-size="4.9">
<text x="119.8" y="27.2">5mm minimum</text>
<text x="121.6" y="33.1">wall thickness</text>
<text x="235.5" y="38.7">1mm thick</text>
<text x="235.9" y="44.5">gasket</text>
<text x="180.8" y="89.9" transform="rotate(-90 180.8 89.9)">5.38</text>
<text x="129.7" y="142.1">Threaded to fit</text>
<text x="204.8" y="141.9">M8 bolt with O ring</text>
<text x="129.1" y="148">M8x12mm bolt</text>
<text x="205.1" y="147.8">for oil drainage</text>
<text x="261.5" y="145.7">Oil sump</text>
<text x="119.5" y="161.5">Anthony Fong</text>
<text x="158.6" y="161.2">10/11/2020</text>
<text x="197" y="161.4">Beverly Tan, Emma Howard 10/11/2020</text>
<text x="227.1" y="170.4">A4</text>
<text x="241" y="170.9">1:5</text>
<text x="274.7" y="198.6">2/10</text>
</g>
<g font-size="3.5">
<text x="123.4" y="172.6">University of Birmingham</text>
<text x="167" y="171.9">General internal assembly</text>
<text x="126.3" y="176.8">School of Mechanical</text>
<text x="128.9" y="185.2">MDB G11 2020 ©</text>
<text x="133.5" y="181">Engineering</text>
</g>
<g font-size="2.8">
<text x="166.6" y="180.9">General assembly drawing of Power</text>
<text x="166.6" y="184.3">Take-Off Rear Reduction Unit</text>
<text x="227.6" y="182.2">Third angle projection</text>
<text x="238.8" y="193.9">Drawn in accordance to</text>
<text x="238.8" y="197.3">BS8888 standard</text>
</g>
<g font-size="2.5">
<text x="120.2" y="155.9">Created by</text>
<text x="198" y="155.7">Approved by</text>
<text x="167" y="166.7">Description</text>
<text x="227" y="165.7">Paper size</text>
<text x="240.6" y="165.9">Drawing scale</text>
<text x="260" y="168.9">All dimensions in mm</text>
<text x="227" y="192.7">Rev.</text>
<text x="272.9" y="194.2">Sheet</text>
</g>
</svg>
